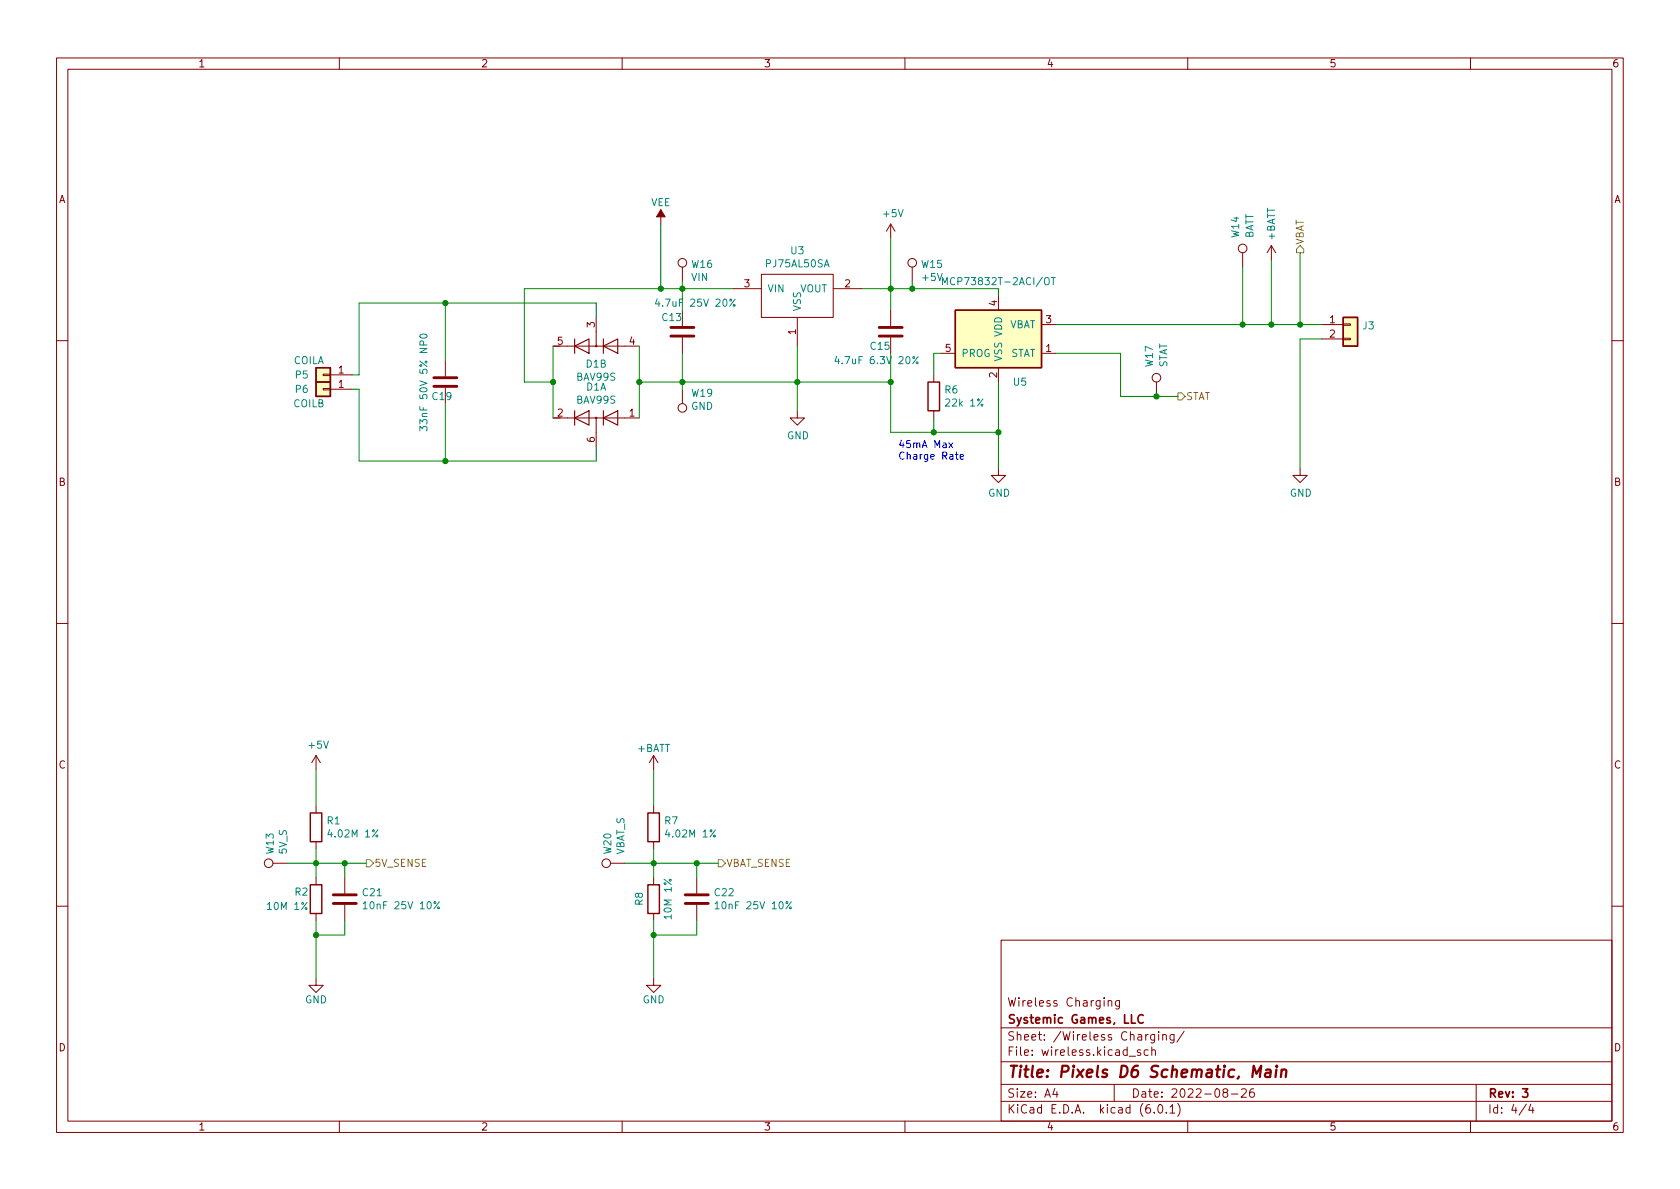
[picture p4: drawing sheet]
<svg xmlns="http://www.w3.org/2000/svg" width="297mm" height="210mm" viewBox="0 0 297 210" stroke-linecap="round" stroke-linejoin="round" font-family="sans-serif">
<g fill="none" stroke="#840000" stroke-width=".18">
<path d="M10 10.2h277v190.1h-277zM12 12.2h273v186.1h-273zM60 10.2v2M110 10.2v2M160 10.2v2M210 10.2v2M260 10.2v2M116.8 37.1v2.5M157.5 39.6l-.8 1.3M157.5 39.6v2.6M157.5 39.6l.7 1.3M105.4 56.1v5.1"/>
<path d="M120.6 47.2v2.6M120.6 54.9v2.8M120.6 59.7v2.8M129.5 51h5.1M134.6 48.5h12.7v7.6h-12.7zM141 56.1v5.1M147.3 51h5.1M157.5 54.9v2.8M157.5 59.7v2.8M161.3 47.2v2.6M176.5 52.3v2.6M184.1 57.4h2.6"/>
<path d="M219.7 44.7v2.5M224.8 43.4l-.8 1.3M224.8 43.4v2.6M224.8 43.4l.8 1.3M233.7 57.4h3.8M233.7 59.9h3.8M237.5 59.8h1.3v.3h-1.3zM237.5 57.3h1.3v.2h-1.3zM10 60.2h2M57.1 68.7h1.3v.3h-1.3zM57.1 66.2h1.3v.2h-1.3zM58.4 68.8h3.8"/>
<path d="M58.4 66.3h3.8M78.7 63.7v2.8M78.7 68.6v2.8M97.8 73.9h15.2M97.8 61.2h15.2M105.4 73.9v5.1M120.6 68.8v2.6M141 72.6v1.3h1.2l-1.2 1.3-1.3-1.3h1.3M165.1 66.3v1.3M165.1 72.6v1.3M166.4 62.5h2.5M176.5 65v2.6"/>
<path d="M184.1 62.5h2.6M204.5 67.6v2.5M285 60.2h2M176.5 82.8v1.3h1.3l-1.3 1.2-1.2-1.2h1.2M229.9 82.8v1.3h1.2l-1.2 1.2-1.3-1.2h1.3M10 110.2h2M285 110.2h2M55.9 133.6v2.5M55.9 133.6l-.8 1.3M55.9 133.6l.7 1.3M115.6 133.6v2.5M115.6 133.6l-.8 1.3"/>
<path d="M115.6 133.6l.7 1.3M48.3 152.6h2.5M55.9 142.5v1.3M55.9 148.8v1.3M55.9 155.2v1.3M61 155.2v2.8M107.9 152.6h2.6M115.6 142.5v1.3M115.6 148.8v1.3M115.6 155.2v1.3M123.2 155.2v2.8M10 160.2h2"/>
<path d="M55.9 173v1.2h1.2l-1.2 1.3-1.3-1.3h1.3M55.9 161.5v1.3M61 160v2.8M115.6 173v1.2h1.2l-1.2 1.3-1.3-1.3h1.3M115.6 161.5v1.3M123.2 160v2.8M177 166.3h108v32h-108zM195.9 177.1l.2-.2 .4 .1 .1 .9M195.9 176.9v1M197.9 176.9v1.2l-.3 .3h-.3M197.9 177l-.4-.1-.3 .3v.4l.2 .3h.5M285 160.2h2"/>
<path d="M60 198.3v2M110 198.3v2M160 198.3v2M177 194.8h108M177 191.8h108M177 187.8h108M177 181.8h108M186.5 192.5l-.4 1h1M186.9 193v1M197 191.8v3M199.6 186.8h1.2M201.6 185.7l-.3-.1-.2 .2v.3l.5 .1v.4h-.5"/>
<path d="M203 185.7l-.4-.1-.3 .3v.4l.1 .3h.6M203.6 185.8l.3-.2 .3 .1 .1 .9M203.6 185.1v1.5M204.1 196.7v.1M204.1 182.9v1.2l-.2 .3h-.4M204.1 183l-.4-.1-.3 .3v.4l.2 .3h.5M204.9 182.4v.2M204.9 182.9v1M204.9 195.4l.2-.1a.81 .81 0 0 1 .6 .7 .81 .81 0 0 1-.3 .8h-.2a.81 .81 0 0 1-.6-.6 .81 .81 0 0 1 .3-.8zM205.6 183.1l.2-.2 .3 .1 .1 .9M205.6 182.9v1M206.2 196.7v.1"/>
<path d="M206.9 195.8l.4-.5v1.5M206.9 196.8h.8M207.6 182.9v1.2l-.3 .3h-.4M207.6 183l-.5-.1-.2 .3v.4l.1 .3h.6M208.2 195.1a1.72 1.72 0 0 1 0 2.3M209.4 182.4l-1.3 1.9M210 198.3v2M216.5 193.2l-.3-.3 .1-.2 .2-.2 .4 .1 .2 .2-.1 .2-.6 .2-.2 .3 .1 .4 .2 .1h.4l.2-.3-.1-.4-.2-.1M217.7 193.5h1.2M219.5 192.7l.6-.2 .2 .2 .1 .3-1 1h1M221.6 192.5a.59 .59 0 0 0-.7 .7v.5l.2 .3h.4l.2-.1 .1-.5-.2-.2-.4-.1-.3 .3M260 198.3v2"/>
<path d="M261 191.8v6.5M269.9 195.3l-1.3 1.9M270.6 195.3l-.3 1h.9M271 195.8v1"/>
<circle cx="120.6" cy="46.5" r=".76"/>
<circle cx="161.3" cy="46.5" r=".76"/>
<circle cx="219.7" cy="43.9" r=".76"/>
<circle cx="105.4" cy="61.2" r=".13"/>
<circle cx="105.4" cy="73.9" r=".13"/>
<circle cx="120.6" cy="72.1" r=".76"/>
<circle cx="204.5" cy="66.8" r=".76"/>
<circle cx="47.5" cy="152.6" r=".76"/>
<circle cx="107.2" cy="152.6" r=".76"/>
</g>
<path d="M200.1 179.4v1.5h.7M202.1 179.6a.6 .6 0 0 0-.7 0 .6 .6 0 0 0-.2 .7 .56 .56 0 0 0 .3 .6 .56 .56 0 0 0 .6-.1M269.2 192.5h.9l-.5 .6 .5 .1v.7l-.3 .1h-.4l-.2-.1" fill="none" stroke="#840000" stroke-width=".3"/>
<path d="M221.4 190.5l.3-2 .5 1.4 .8-1.4-.2 2M223.9 189.2l.2-.1 .5 .1v1.3M224.7 189.6l-.7 .1a.4 .4 0 0 0-.3 .3 .4 .4 0 0 0 .2 .5l.7-.1M225.7 189.1l-.2 1.4M225.8 188.5l-.1 .1v.1l.1-.1v-.1l-.1 .2M226.6 189.3a.49 .49 0 0 1 .9 .1l-.2 1.1M226.6 189.1l-.1 1.4" fill="none" stroke="#840000" stroke-width=".4"/>
<path d="M101.6 59.9v2.6M106.7 59.9v2.6M101.6 72.6v2.6M101.6 73.9l2.5-1.3v2.6zM101.6 61.2l2.5-1.3v2.6zM106.7 72.6v2.6M106.7 73.9l2.5-1.3v2.6zM106.7 61.2l2.5-1.3v2.6z" fill="none" stroke="#840000" stroke-width=".2"/>
<path d="M168.9 54.9h15.2v10.1h-15.2zM237.5 56.1h2.5v5.1h-2.5zM55.9 67.6h2.5v2.5h-2.5zM55.9 65h2.5v2.6h-2.5zM164.1 67.6h2v5h-2zM54.9 156.5h2v5h-2zM54.9 143.8h2v5h-2zM114.6 156.5h2v5h-2zM114.6 143.8h2v5h-2z" fill="none" stroke="#840000" stroke-width=".25"/>
<path d="M118.6 59.4h4.1M118.6 57.9h4.1M155.4 59.4h4.1M155.4 57.9h4.1M76.7 68.3h4.1M76.7 66.8h4.1M58.9 159.8h4.1M58.9 158.2h4.1M121.2 159.8h4M121.2 158.2h4" fill="none" stroke="#840000" stroke-width=".51"/>
<g fill="none" stroke="#008484" stroke-width=".18">
<path d="M74.3 59.3a.75 .75 0 0 1 1.2 .2 .72 .72 0 0 1-1.3-.1zM116.2 52.8l-.3 .9h.8M130 52.9l-1 1.3M166.6 50.4v-1.3l.5 .9 .4-.9v1.3M185.9 49.1h.7M186.2 49.1v1.3M74.2 76.2v-.8l.5 .4 .1-.3h.6l.1 .1-.1 .6M147.9 63l-.3 .9h.8M162.3 63.1l-.9 1.2M64.2 159.8l.4-.4v1.3M77.7 159.4l-1 1.3M126.4 159.8l.4-.4v1.3"/>
<path d="M139.9 159.4l-.9 1.3M64.2 160.7h.7M126.4 160.7h.8"/>
<circle cx="129.8" cy="54" r=".18"/>
<circle cx="162.1" cy="64.1" r=".18"/>
<circle cx="77.5" cy="160.5" r=".18"/>
<circle cx="139.7" cy="160.5" r=".18"/>
</g>
<g fill="#ffffc2" stroke="#ffffc2" stroke-width=".18">
<path d="M168.9 54.9h15.2v10.1h-15.2z"/>
<path d="M237.5 56.1h2.5v5.1h-2.5z"/>
<path d="M55.9 67.6h2.5v2.5h-2.5z"/>
<path d="M55.9 65h2.5v2.6h-2.5z"/>
</g>
<path d="M116.8 37.1l.8 1.2h-1.5z" fill="#840000" stroke="#840000" stroke-width=".18"/>
<path d="M229.9 43.4l.6 .7v.6h-1.3v-.6zM208.3 69.5h.6l.6 .6-.6 .6h-.6zM64.8 152h.6l.6 .6-.6 .7h-.6zM127 152h.6l.7 .6-.7 .7h-.6z" fill="none" stroke="#848400" stroke-width=".18"/>
<path d="M167.8 78.3l.6 .9M168.4 78.3l-.6 .9M169.1 79.9v1.1l.3 .2M168.9 80.4h.5M169.8 80.8l.6-.1-.1-.3h-.3l-.2 .1v.6h.5" fill="none" stroke="#0000c2" stroke-width=".18"/>
<g fill="none" stroke="#008400" stroke-width=".18">
<path d="M116.8 39.6v11.4M78.7 53.6v10.1M105.4 56.1v-2.5h-41.9v12.7h-1.3M120.6 49.8v5.1M129.5 51h-36.8v16.6h5.1M152.4 51h24.1v1.3M157.5 42.2v12.7M161.3 49.8v1.2M186.7 57.4h47M219.7 47.2v10.2M224.8 46v11.4M229.9 44.7v12.7"/>
<path d="M233.7 59.9h-3.8v22.9M62.2 68.8h1.3v12.7h41.9v-2.5M78.7 71.4v10.1M97.8 61.2v12.7M113 67.6h44.5M113 61.2v12.7M120.6 62.5v6.3M141 61.2v11.4M157.5 62.5v13.9h19M165.1 73.9v2.5M166.4 62.5h-1.3v3.8M176.5 67.6v15.2"/>
<path d="M186.7 62.5h11.4v7.6h10.2M55.9 136.1v6.4M115.6 136.1v6.4M50.8 152.6h14M55.9 150.1v5.1M61 152.6v2.6M110.5 152.6h16.5M115.6 150.1v5.1M123.2 152.6v2.6M55.9 162.8v10.2M61 162.8v2.5h-5.1M115.6 162.8v10.2"/>
<path d="M123.2 162.8v2.5h-7.6"/>
</g>
<g fill="#008400" stroke="#008400" stroke-width=".18">
<circle cx="165.1" cy="76.4" r=".46"/>
<circle cx="161.3" cy="51" r=".46"/>
<circle cx="157.5" cy="67.6" r=".46"/>
<circle cx="157.5" cy="51" r=".46"/>
<circle cx="176.5" cy="76.4" r=".46"/>
<circle cx="141" cy="67.6" r=".46"/>
<circle cx="120.6" cy="67.6" r=".46"/>
<circle cx="78.7" cy="53.6" r=".46"/>
<circle cx="78.7" cy="81.5" r=".46"/>
<circle cx="113" cy="67.6" r=".46"/>
<circle cx="120.6" cy="51" r=".46"/>
<circle cx="116.8" cy="51" r=".46"/>
<circle cx="97.8" cy="67.6" r=".46"/>
<circle cx="55.9" cy="152.6" r=".46"/>
<circle cx="55.9" cy="165.3" r=".46"/>
<circle cx="115.6" cy="152.6" r=".46"/>
<circle cx="123.2" cy="152.6" r=".46"/>
<circle cx="115.6" cy="165.3" r=".46"/>
<circle cx="61" cy="152.6" r=".46"/>
<circle cx="219.7" cy="57.4" r=".46"/>
<circle cx="229.9" cy="57.4" r=".46"/>
<circle cx="224.8" cy="57.4" r=".46"/>
<circle cx="204.5" cy="70.1" r=".46"/>
</g>
<text font-size="2.8" fill="#840000" x="178" y="190.6">Title: Pixels D6 Schematic, Main</text>
<g font-size="2.1" fill="#840000">
<text x="178" y="178">Wireless Charging</text>
<text x="178" y="184">Sheet: /Wireless Charging/</text>
<text x="178" y="181">Systemic Games, LLC</text>
<text x="178" y="186.7">File: wireless.kicad_sch</text>
<text x="178" y="196.9">KiCad E.D.A. kicad (6.0.1)</text>
<text x="178" y="194.1">Size: A4</text>
<text x="200" y="194.1">Date: 2022-08-26</text>
<text x="263" y="194.1">Rev: 3</text>
<text x="263" y="196.9">Id: 4/4</text>
</g>
<g font-size="1.8" fill="#840000">
<text x="35" y="11.9">1</text>
<text x="85" y="11.9">2</text>
<text x="135" y="11.9">3</text>
<text x="185" y="11.9">4</text>
<text x="235" y="11.9">5</text>
<text x="285" y="11.9">6</text>
<text x="10.3" y="35.9">A</text>
<text x="285.3" y="35.9">A</text>
<text x="131.6" y="50.8">3</text>
<text x="149.4" y="50.8">2</text>
<text x="105.2" y="57.9" transform="rotate(-90 105.2 57.9)">3</text>
<text x="140.7" y="59.2" transform="rotate(-90 140.7 59.2)">1</text>
<text x="176.3" y="54.1" transform="rotate(-90 176.3 54.1)">4</text>
<text x="184.9" y="57.1">3</text>
<text x="235.1" y="57.1">1</text>
<text x="235.1" y="59.7">2</text>
<text x="98.6" y="61">5</text>
<text x="111.3" y="61">4</text>
<text x="167.1" y="62.2">5</text>
<text x="184.9" y="62.2">1</text>
<text x="59.8" y="68.6">1</text>
<text x="59.8" y="66">1</text>
<text x="176.3" y="66.8" transform="rotate(-90 176.3 66.8)">2</text>
<text x="98.6" y="73.7">2</text>
<text x="111.3" y="73.7">1</text>
<text x="105.2" y="78.2" transform="rotate(-90 105.2 78.2)">6</text>
<text x="10.3" y="85.9">B</text>
<text x="285.3" y="85.9">B</text>
<text x="10.3" y="135.9">C</text>
<text x="285.3" y="135.9">C</text>
<text x="10.3" y="185.9">D</text>
<text x="285.3" y="185.9">D</text>
<text x="35" y="199.9">1</text>
<text x="85" y="199.9">2</text>
<text x="135" y="199.9">3</text>
<text x="185" y="199.9">4</text>
<text x="235" y="199.9">5</text>
<text x="285" y="199.9">6</text>
</g>
<g font-size="1.8" fill="#008484">
<text x="115.1" y="36.4">VEE</text>
<text x="156.3" y="38.4">+5V</text>
<text x="219.1" y="42" transform="rotate(-90 219.1 42)">W14</text>
<text x="122.3" y="47.4">W16</text>
<text x="135.5" y="47.3">PJ75AL50SA</text>
<text x="139.8" y="45">U3</text>
<text x="163" y="47.4">W15</text>
<text x="221.6" y="42.3" transform="rotate(-90 221.6 42.3)">BATT</text>
<text x="225.4" y="42.5" transform="rotate(-90 225.4 42.5)">+BATT</text>
<text x="122.2" y="49.7">VIN</text>
<text x="135.6" y="51.7">VIN</text>
<text x="141.4" y="51.7">VOUT</text>
<text x="163.2" y="49.7">+5V</text>
<text x="167.8" y="50.4">MCP73832T-2ACI/OT</text>
<text x="116.8" y="54.2">4.7uF 25V 20%</text>
<text x="117.1" y="56.8">C13</text>
<text x="141.6" y="55.1" transform="rotate(-90 141.6 55.1)">VSS</text>
<text x="178.3" y="58">VBAT</text>
<text x="241" y="58.2">J3</text>
<text x="51.9" y="64.4">COILA</text>
<text x="103.6" y="65">D1B</text>
<text x="148.6" y="64.4">4.7uF 6.3V 20%</text>
<text x="154" y="61.8">C15</text>
<text x="169.9" y="63.1">PROG</text>
<text x="177.2" y="64" transform="rotate(-90 177.2 64)">VSS VDD</text>
<text x="178.5" y="63.1">STAT</text>
<text x="203.8" y="64.8" transform="rotate(-90 203.8 64.8)">W17</text>
<text x="206.4" y="65.1" transform="rotate(-90 206.4 65.1)">STAT</text>
<text x="52.3" y="69.5">P6</text>
<text x="52.3" y="66.9">P5</text>
<text x="76.5" y="70.7">C19</text>
<text x="102" y="71.4">BAV99S</text>
<text x="102" y="67.3">BAV99S</text>
<text x="103.6" y="69.1">D1A</text>
<text x="122.3" y="70.1">W19</text>
<text x="167.1" y="69.6">R6</text>
<text x="167.5" y="71.9">22k 1%</text>
<text x="179.2" y="68.2">U5</text>
<text x="51.9" y="72">COILB</text>
<text x="75.6" y="75" transform="rotate(-90 75.6 75)">33nF 50V 5% NP0</text>
<text x="122.2" y="72.5">GND</text>
<text x="139.1" y="77.7">GND</text>
<text x="174.7" y="87.8">GND</text>
<text x="228" y="87.8">GND</text>
<text x="54.7" y="132.4">+5V</text>
<text x="112.7" y="133">+BATT</text>
<text x="57.8" y="145.8">R1</text>
<text x="58.4" y="148.1">4.02M 1%</text>
<text x="117.5" y="145.8">R7</text>
<text x="118.1" y="148.1">4.02M 1%</text>
<text x="48.4" y="151" transform="rotate(-90 48.4 151)">W13</text>
<text x="50.7" y="151" transform="rotate(-90 50.7 151)">5V_S</text>
<text x="108.1" y="151" transform="rotate(-90 108.1 151)">W20</text>
<text x="110.4" y="151.3" transform="rotate(-90 110.4 151.3)">VBAT_S</text>
<text x="47.5" y="160.9">10M 1%</text>
<text x="52.2" y="158.4">R2</text>
<text x="64.2" y="158.5">C21</text>
<text x="65" y="160.8">10nF 25V 10%</text>
<text x="113.7" y="160.1" transform="rotate(-90 113.7 160.1)">R8</text>
<text x="126.4" y="158.5">C22</text>
<text x="127.3" y="160.8">10nF 25V 10%</text>
<text x="118.7" y="162.2" transform="rotate(-90 118.7 162.2)">10M 1%</text>
<text x="53.9" y="177.4">GND</text>
<text x="113.6" y="177.4">GND</text>
</g>
<g font-size="1.8" fill="#848400">
<text x="230.5" y="43.3" transform="rotate(-90 230.5 43.3)">VBAT</text>
<text x="209.7" y="70.7">STAT</text>
<text x="66.1" y="153.3">5V_SENSE</text>
<text x="128.4" y="153.3">VBAT_SENSE</text>
</g>
<g font-size="1.8" fill="#0000c2">
<text x="158.7" y="79.2">45mA Max</text>
<text x="158.7" y="81.3">Charge Rate</text>
</g>
</svg>
